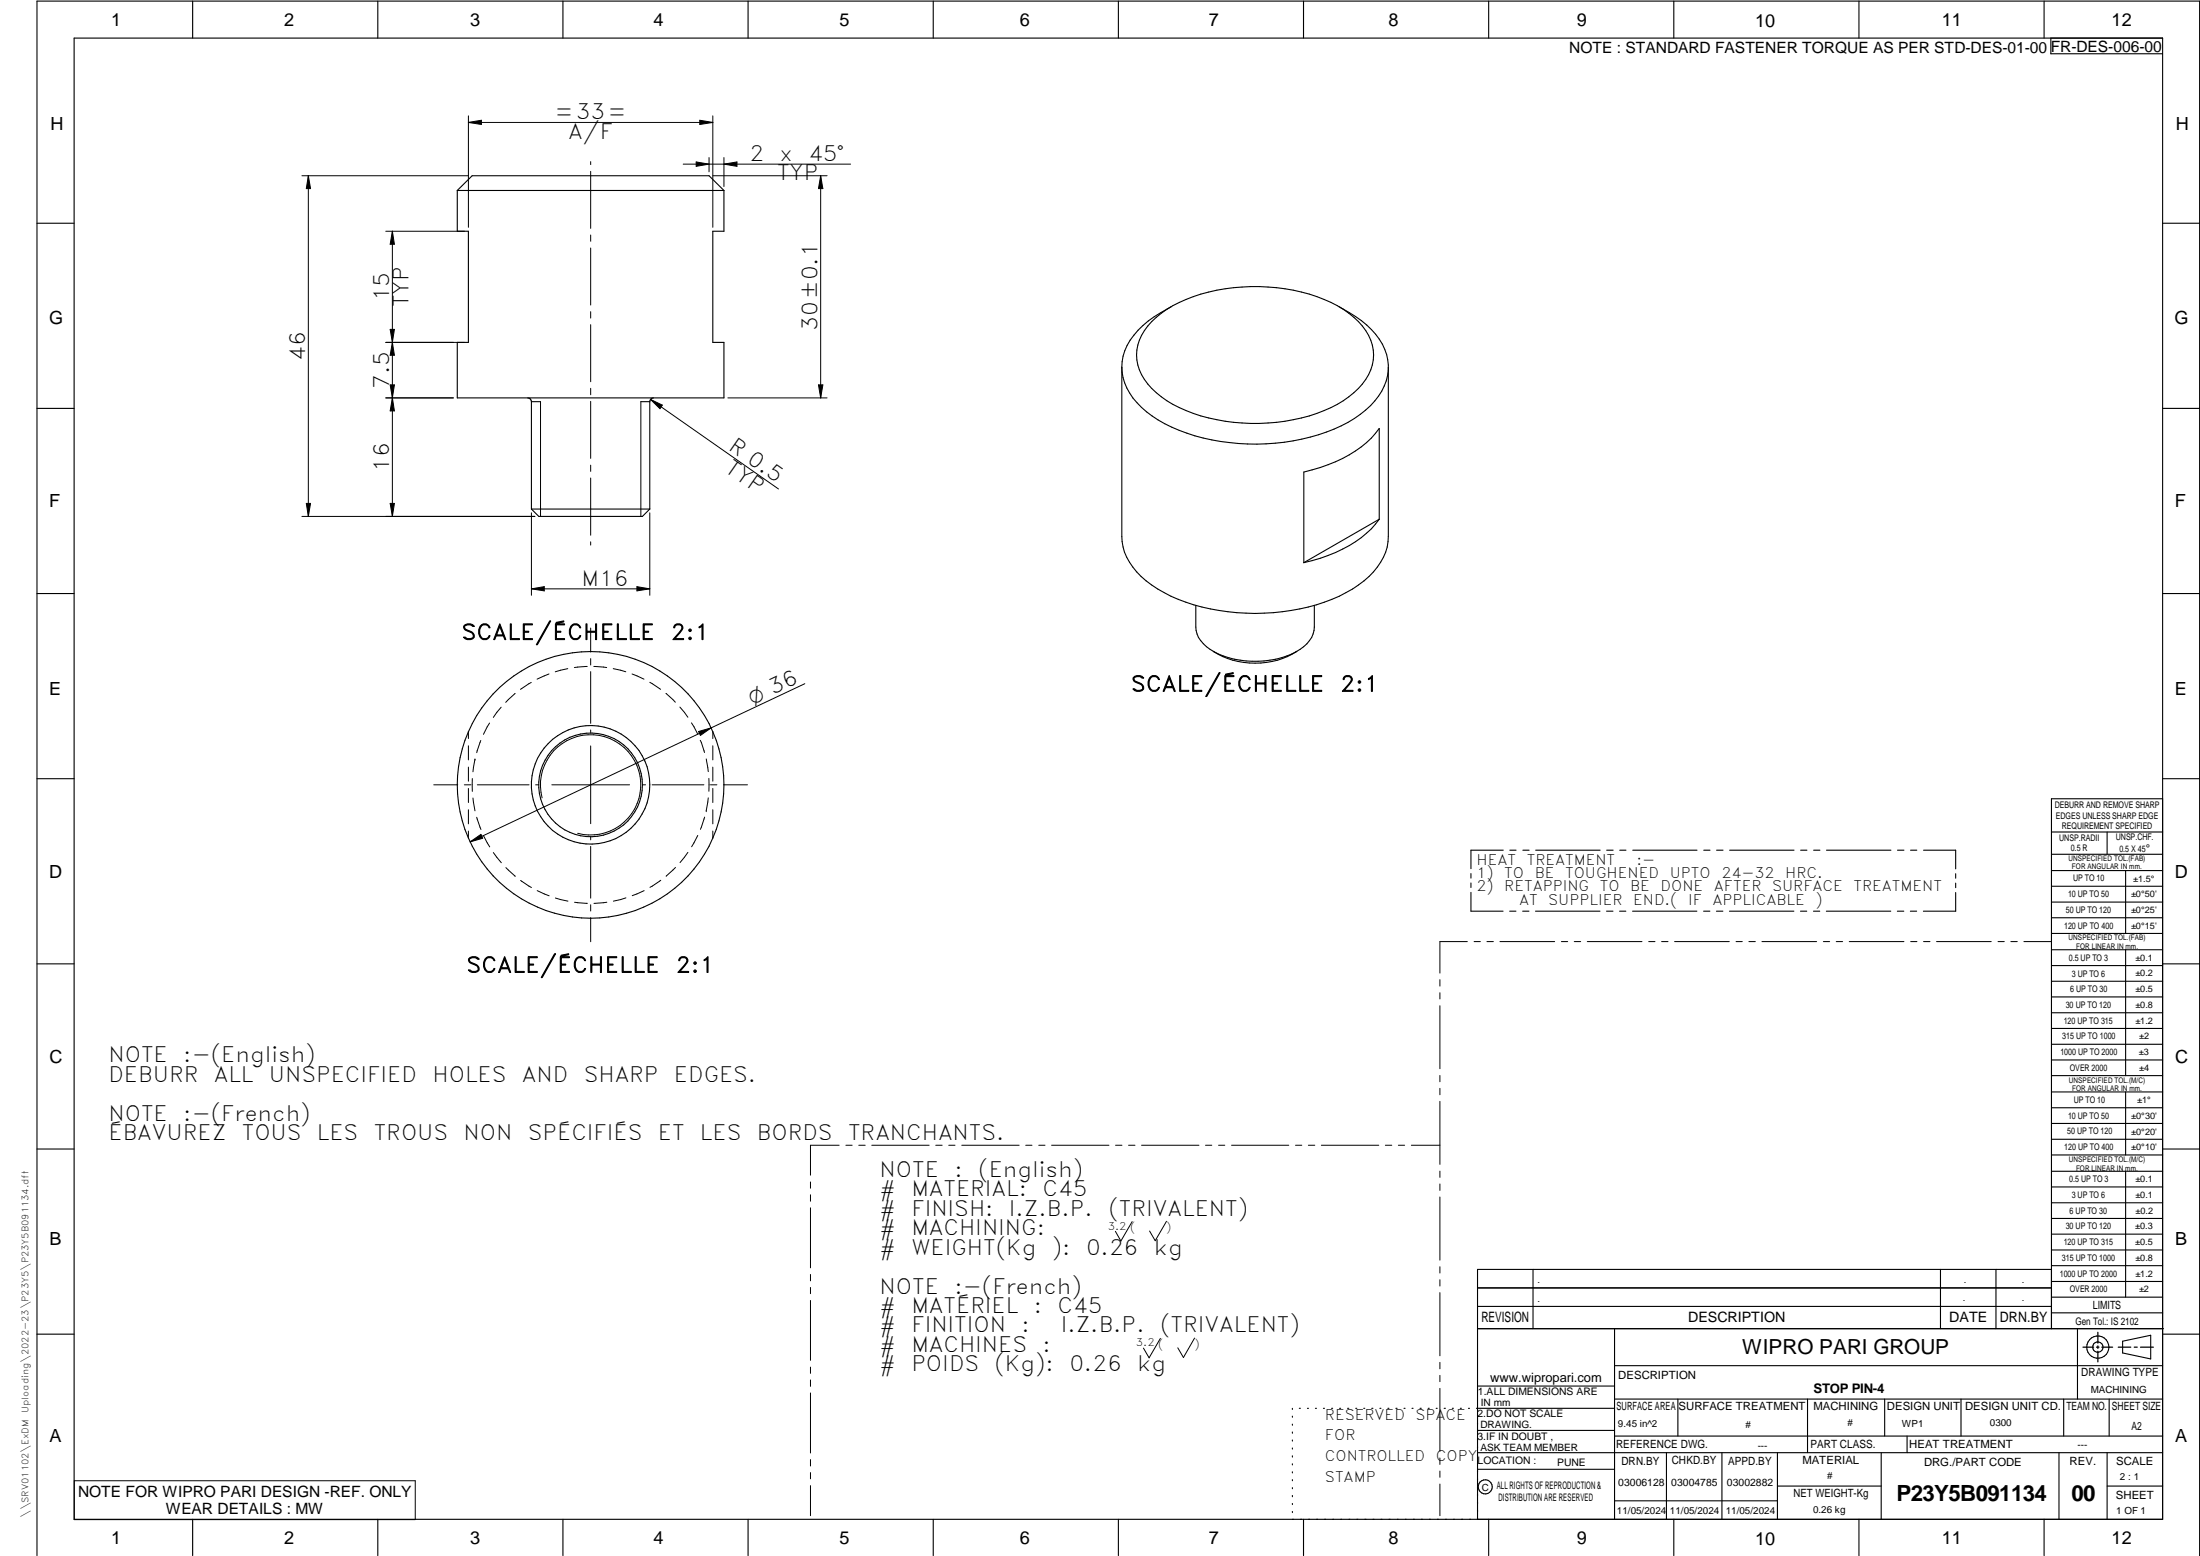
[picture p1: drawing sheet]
<svg xmlns="http://www.w3.org/2000/svg" width="594mm" height="420mm" viewBox="0 0 594 420" stroke-linecap="round" stroke-linejoin="round" font-family="sans-serif">
<g fill="none" stroke="#000" stroke-width=".3">
<path d="M20 10.3h564v400h-564zM52 .3v10M102 .3v10M152 .3v10M202 .3v10M252 .3v10M302 .3v10M352 .3v10M402 .3v10M452 .3v10M502 .3v10M552 .3v10"/>
<path d="M553.8 10.3v4.2h30.2M123.5 51.4v11h3v30.1h-3v14.9h72v-14.9h-3v-30.1h3v-11M123.5 51.4h72M195.5 51.4l-4-3.9h-64l-4 3.9M10 60.3h10M584 60.3h10M302.9 99.1a16.8 16.8 0 0 0 8.2 13.3 48.5 48.5 0 0 0 25.8 7.5 52.8 52.8 0 0 0 28.9-6.9 19 19 0 0 0 8.9-11.6l.2-1.4M311 86.8a34.9 34.9 0 0 1 19.8-8.8 49.8 49.8 0 0 1 30.3 4.5 18.7 18.7 0 0 1 9.5 10.7 12.7 12.7 0 0 1-5 12.8 38.1 38.1 0 0 1-20.9 8 48.3 48.3 0 0 1-29.6-5.8 16.6 16.6 0 0 1-8.1-11 12.5 12.5 0 0 1 4-10.4zM316.3 82.8a27.9 27.9 0 0 0-11.1 9.1 13.3 13.3 0 0 0-2.3 7.2M361.6 82.8a28.7 28.7 0 0 1 10.8 8.8 14 14 0 0 1 2.5 7v46.3a15.5 15.5 0 0 1-6.6 11.9 45.3 45.3 0 0 1-24.5 8.6 55.5 55.5 0 0 1-29.4-5.4 21.7 21.7 0 0 1-10.7-10.9l-.7-2.8-.1-1.4v-45.8M10 110.3h10M142.5 107.4a1.01 1.01 0 0 1 1 1.1"/>
<path d="M143.5 108.5v29M143.5 108.5h2.5M173.1 108.5h2.4M175.5 108.5v29M176.5 107.4a1.01 1.01 0 0 0-1 1.1M584 110.3h10M143.5 137.5l2 1.9h28l2-1.9M143.5 137.5h32M372.4 140.2l-20.3 11.7M372.4 140.2a30.5 30.5 0 0 1-15.9 10.5l-4.4 1.2M372.4 140.2v-24.5a30.5 30.5 0 0 1-15.9 10.5l-4.4 1.3v24.4M10 160.3h10"/>
<path d="M350.2 175.9a21.7 21.7 0 0 1-22.6 0M354.9 163.4v5.9a8.2 8.2 0 0 1-5 6.7 24.7 24.7 0 0 1-23.1-.7 7.8 7.8 0 0 1-3.9-6v-5.9M584 160.3h10M10 210.3h10M584 215.7h-30v143.1M584 210.3h10M397.2 235.9v1.2M397.2 238.4v1.2M405.9 229.6h-8.7v5M407.7 229.6h1.7M411.2 229.6h1.7M414.7 229.6h17.4"/>
<path d="M433.9 229.6h1.7M437.4 229.6h1.7M440.9 229.6h17.4M460.1 229.6h1.7M463.5 229.6h1.8M467.1 229.6h17.4M486.2 229.6h1.7M489.7 229.6h1.7M493.2 229.6h17.4M512.4 229.6h1.7M515.9 229.6h1.7M519.4 229.6h8.7v5"/>
<path d="M528.1 235.9v1.3M528.1 238.5v1.2M554 224.7h30M554 230.7h30M554 235.1h30M554 239.3h30M569 224.7v6M574 235.1v17M397.2 241v5h8.7M407.7 246h1.7M411.2 246h1.7M414.6 246h17.4"/>
<path d="M433.8 246h1.8M437.3 246h1.7M440.9 246h17.3M460 246h1.7M463.5 246h1.7M467 246h17.4M486.2 246h1.7M489.7 246h1.7M493.2 246h17.4M512.4 246h1.7M515.9 246h1.7M528.1 241v5h-8.7"/>
<path d="M554 243.6h30M554 247.8h30M554 252.1h30M554 256.5h30M574 256.5v33.9M10 260.3h10M554 260.7h30M554 265h30M554 269.2h30M554 273.5h30M554 277.7h30M584 260.3h10"/>
<path d="M554 282h30M554 286.2h30M554 290.4h30M554 294.9h30M554 299.1h30M574 294.9v17M10 310.3h10M554 303.4h30M554 307.6h30M554 311.9h30M554 316.3h30M574 316.3v34"/>
<path d="M584 310.3h10M554 320.5h30M554 324.8h30M554 329h30M554 333.2h30M554 337.5h30M399 358.8h185.2M399 352.8h155M399 347.8h155M414 342.8v16M436 358.8v51.5M524 342.8v16"/>
<path d="M539 342.8v16M554 341.8h30M554 346h30M554 350.3h30M554 354.5h30M554 342.8h-155v67.5M561 358.8v19M10 360.3h10M399 374.3h37M436 377.8h148M453.1 377.8v10M488.1 377.8v14.5"/>
<path d="M508.9 377.8v10M529.5 377.8v10M557.3 377.8v10M569.5 377.8v10M573.2 362.2l7.6-1.6v6.3l-7.6-1.6zM584 368.8h-148M584 360.3h10M349 380.3v.3M349 382.4v.3M349 384.6v.3M349 386.7v.3M349 388.8v.3"/>
<path d="M349 391v.3M349 393.1v.3M349 395.3v.3M349 397.4v.3M349 399.5v.3M350.9 380.3h.2M353.1 380.3h.2M355.2 380.3h.3M357.4 380.3h.3M359.6 380.3h.3M361.7 380.3h.3M363.9 380.3h.3"/>
<path d="M366.1 380.3h.3M368.3 380.3h.2M370.4 380.3h.3M372.6 380.3h.3M374.8 380.3h.3M376.9 380.3h.4M379.1 380.3h.3M381.3 380.3h.3M383.4 380.3h.4M385.6 380.3h.3M387.8 380.3h.3M390 380.3h.3"/>
<path d="M392.2 380.3h.3M394.3 380.3h.3M396.5 380.3h.3M398.7 380.3h37.3M399 396.7h37M399 392.3h185M399 386.2h37M436 387.8h148M450 392.3v18M465 392.3v18M480 392.3v18M508 392.3v18"/>
<path d="M515 387.8v4.5M556 392.3v18M569 392.3v18M52 410.3v9.7M102 410.3v9.7M152 410.3v9.7M202 410.3v9.7M252 410.3v9.7M302 410.3v9.7M349 401.7v.3M349 403.8v.4M349 406v.3"/>
<path d="M349 408.1v.3M352 410.3v9.7M402 410.3v9.7M436 405.3h44M452 410.3v9.7M480 401.3h28M502 410.3v9.7M552 410.3v9.7M569 401.3h15M10 420v-419.7h584v419.7"/>
<circle cx="159.5" cy="211.9" r="14"/>
<circle cx="159.5" cy="212" r="16"/>
<circle cx="159.5" cy="211.9" r="36"/>
<circle cx="566.5" cy="363.7" r="1.39"/>
<circle cx="566.5" cy="363.8" r="3"/>
<circle cx="401.1" cy="401.5" r="1.9"/>
</g>
<g fill="none" stroke="#000" stroke-width=".27">
<path d="M126.5 33.1h66M126.5 31.3v30.1M126.5 33.1l3.5-.6v1.1zM189 32.5l3.5 .6-3.5 .5zM192.5 31.3v30.1M81.5 47.5h44.9M83.3 47.5v91.9M83.3 47.5l.6 3.4h-1.2zM159.5 43.6v.9M159.5 46.3v15.4M184.5 44.3h45.2M188 43.7l3.5 .6-3.5 .6z"/>
<path d="M191.5 42.5v3.9M192.5 47.5h30.8M195.5 42.5v7.9M195.5 44.3l3.5-.6v1.2zM221.6 47.5l.6 3.4h-1.2zM221.6 47.5v59.9M104.2 62.4h21.2M106 62.4v77M106 62.4l.5 3.6h-1.1zM159.5 63.5v1.7M159.5 67v15.4M104.2 92.5h21.2"/>
<path d="M105.4 88.9h1.1l-.5 3.6zM106 92.5l.5 3.4h-1.1zM159.5 84.2v1.7M159.5 87.7v15.4M104.2 107.4h18.2M105.4 103.9h1.1l-.5 3.5zM106 107.4l.5 3.6h-1.1zM146 108.5v30.9M159.5 104.9v1.7M159.5 108.4v15.4M173.1 108.5v30.9M175.7 107.9l34.5 24.1"/>
<path d="M175.7 107.9l3.2 1.5-.7 1zM196.5 107.4h26.8M221 103.9h1.2l-.6 3.5zM81.5 139.4h62.9M82.7 135.9h1.2l-.6 3.5zM105.4 135.9h1.1l-.5 3.5zM143.5 138.5v22.2M159.5 125.6v1.7M159.5 129.1v15.4M175.5 138.5v22.2M143.5 159l3.5-.6v1.2zM143.5 159h32"/>
<path d="M159.5 146.3v.9M172 158.4l3.5 .6-3.5 .6zM158.6 180l-3.5 .3M159.5 169.6v6.5M159.5 177.8v1.8M160.4 180l3.4 .3M126.5 197.5v1.9M129.8 199.9l-1.1 3.3M132.2 195.2l-1.7 3.1M135.3 191l-2.1 2.7M139.1 187.3l-2.5 2.4M143.5 184.3l-3 1.8"/>
<path d="M148.2 182l-3.2 1.4M153.3 180.6l-3.4 .8M159.5 181.4v13.9M159.5 197.1v.9M165.6 180.6l3.4 .8M170.7 182l3.2 1.4M175.5 184.2l2.9 1.9M179.8 187.2l2.6 2.4M183.6 190.9l2.2 2.8M186.7 195.2l1.7 3M188.6 197.5l3.4-.9-2.9 2zM189.1 199.9l1.1 3.3"/>
<path d="M192.5 197.5v1.9M217.3 184.6l-90.3 42.7M117.1 211.9h6.5M125.4 211.9h1.7M126.5 201.4v3.8M126.5 207.1v3.8M126.5 212.9v3.8M126.5 218.7v3.8M127.5 210.2v3.5M127.7 215.5l.6 3.4M128.3 205l-.6 3.4M128.3 205h.1"/>
<path d="M128.9 211.9h14M144.6 211.9h.9M146.4 215.4a13.5 13.5 0 0 1 11.9-17 13.5 13.5 0 0 1 14.7 14.7 13.5 13.5 0 0 1-17 11.9M149 211.9h21M159.5 201.4v21M173.5 211.9h.8M176.1 211.9h14M190.7 218.9h.1M190.7 204.9l.6 3.5M191.3 215.4l-.6 3.5M191.4 210.2v3.5M191.8 211.9h1.8"/>
<path d="M192.5 201.4v3.8M192.5 207.1v3.8M192.5 212.9v3.8M192.5 218.7v3.8M195.4 211.9h6.4M126.5 224.4v1.9M127 227.3l2.9-2 .4 1.1zM128.7 220.7l1.2 3.3M130.5 225.6l1.7 3.1M133.2 230.2l2.2 2.8M136.6 234.3l2.5 2.3M140.6 237.7l2.9 1.9"/>
<path d="M159.5 225.9v.9M159.5 228.6v13.9M178.4 237.7l-2.9 1.9M182.4 234.2l-2.5 2.4M185.8 230.2l-2.2 2.7M188.4 225.6l-1.6 3M190.3 220.6l-1.2 3.3M192.5 224.4v1.9M145.1 240.5l3.2 1.4M150 242.5l3.4 .8M155.1 243.6l3.5 .3M159.5 244.3v1.7"/>
<path d="M159.5 247.8v6.5M163.9 243.6l-3.5 .3M169 242.4l-3.4 .9M173.9 240.5l-3.2 1.4M396.2 254.3h-7.4v8.5M398.1 254.3h1.6M401.5 254.3h1.8M405 254.3h14.8M421.6 254.3h1.7M425.1 254.3h1.7M428.6 254.3h14.8M445.2 254.3h1.7"/>
<path d="M448.7 254.3h1.7M452.2 254.3h14.8M468.8 254.3h1.7M472.3 254.3h1.7M475.8 254.3h14.8M492.4 254.3h1.7M495.8 254.3h1.8M499.4 254.3h14.7M516 254.3h1.6M519.4 254.3h1.8M522.9 254.3h14.8M539.5 254.3h1.7"/>
<path d="M543 254.3h1.7M546.5 254.3h7.4M388.8 264.5v1.8M388.8 268.1v1.6M388.8 271.6v17M388.8 290.4v1.7M388.8 293.9v1.7M388.8 297.4v17M218.9 319.2v1.6M226.6 309.2h-7.7v8.1M228.4 309.2h1.7M231.9 309.2h1.7"/>
<path d="M235.4 309.2h15.5M252.7 309.2h1.7M256.2 309.2h1.7M259.7 309.2h15.5M277 309.2h1.7M280.5 309.2h1.7M284 309.2h15.5M301.2 309.2h1.8M304.8 309.2h1.7M308.3 309.2h15.5M325.5 309.2h1.7M329.1 309.2h1.6"/>
<path d="M332.6 309.2h15.4M349.8 309.2h1.7M353.3 309.2h1.7M356.8 309.2h15.5M374.1 309.2h1.7M377.6 309.2h1.7M381.1 309.2h7.7M388.8 316.2v1.7M388.8 319.7v1.7M218.9 322.6v1.8M218.9 326.1v16.2M305.7 329.9l-3 5.2-1.5-2.6"/>
<path d="M315 329.8l-3.1 5.2-1.5-2.6M388.8 323.2v17.1M218.9 344.1v1.8M218.9 347.6v1.7M218.9 351.2v16.1M388.8 342.1v1.6M388.8 345.6v1.7M388.8 349v17.1M218.9 369.1v1.7M218.9 372.6v1.8M218.9 376.1v16.2M313.3 361.4l-3 5.2-1.5-2.6"/>
<path d="M322.6 361.3l-3 5.3-1.6-2.7M388.8 367.9v1.7M388.8 371.4v1.7M388.8 374.9v17M20.1 399.8h92v10.5h-92zM218.9 394.1v1.8M218.9 397.6v1.7M388.8 393.7v1.7M388.8 397.2v1.7M218.9 401.2v8.1M388.8 400.7v8.6"/>
</g>
<path d="M566.5 359.7v3M562.5 363.8h2.9M566.1 363.8h.7M566.5 363.4v.7M566.5 364.9v2.8M567.6 363.8h2.9M572 363.8h3.4M576.3 363.8h.8M578 363.8h3.5" fill="none" stroke="#000" stroke-width=".34"/>
<g fill="#000">
<path d="M126.5 33.1l3.5-.6v1.1zM189 32.5l3.5 .6-3.5 .5zM83.3 47.5l.6 3.4h-1.2zM188 43.7l3.5 .6-3.5 .6zM195.5 44.3l3.5-.6v1.2zM221.6 47.5l.6 3.4h-1.2zM106 62.4l.5 3.6h-1.1zM106 92.5l.5 3.4h-1.1zM105.4 88.9h1.1l-.5 3.6zM105.4 103.9h1.1l-.5 3.5zM106 107.4l.5 3.6h-1.1zM175.7 107.9l3.2 1.5-.7 1z"/>
<path d="M221 103.9h1.2l-.6 3.5zM82.7 135.9h1.2l-.6 3.5zM105.4 135.9h1.1l-.5 3.5zM143.5 159l3.5-.6v1.2zM172 158.4l3.5 .6-3.5 .6zM188.6 197.5l3.4-.9-2.9 2zM127 227.3l2.9-2 .4 1.1z"/>
</g>
<g font-size="6">
<text x="512.1" y="405.2">P23Y5B091134</text>
<text x="559.4" y="405.2">00</text>
</g>
<g font-size="5.7">
<text x="149.9" y="32.2">=33=</text>
<text x="153.4" y="37.4">A/F</text>
<text x="202.4" y="43.4">2</text>
<text x="210.5" y="43.4">x</text>
<text x="218.3" y="43.4">45°</text>
<text x="209.8" y="48.7">TYP</text>
<text x="105.1" y="81.4" transform="rotate(-90 105.1 81.4)">15</text>
<text x="110.3" y="83" transform="rotate(-90 110.3 83)">TYP</text>
<text x="220.7" y="89.3" transform="rotate(-90 220.7 89.3)">30±0.1</text>
<text x="82.4" y="97.4" transform="rotate(-90 82.4 97.4)">46</text>
<text x="105.1" y="105" transform="rotate(-90 105.1 105)">7.5</text>
<text x="196.4" y="121.3" transform="rotate(35 196.4 121.3)">R 0.5</text>
<text x="105.1" y="127.4" transform="rotate(-90 105.1 127.4)">16</text>
<text x="195.5" y="127.1" transform="rotate(35 195.5 127.1)">TYP</text>
<text x="157" y="158.1">M16</text>
<text x="124.6" y="172.7">SCALE/ÉCHELLE</text>
<text x="181.2" y="172.7">2:1</text>
<text x="305.4" y="186.7">SCALE/ÉCHELLE</text>
<text x="361.9" y="186.7">2:1</text>
<text x="125.9" y="262.6">SCALE/ÉCHELLE</text>
<text x="182.5" y="262.6">2:1</text>
<text x="29.3" y="286.9">NOTE</text>
<text x="49.5" y="286.9">:-(English)</text>
<text x="29.3" y="292.1">DEBURR</text>
<text x="57.7" y="292.1">ALL</text>
<text x="72.6" y="292.1">UNSPECIFIED</text>
<text x="116.8" y="292.1">HOLES</text>
<text x="140.9" y="292.1">AND</text>
<text x="157.6" y="292.1">SHARP</text>
<text x="182" y="292.1">EDGES.</text>
<text x="29.3" y="302.6">NOTE</text>
<text x="49.5" y="302.6">:-(French)</text>
<text x="29.3" y="307.8">ÉBAVUREZ</text>
<text x="65.3" y="307.8">TOUS</text>
<text x="85.6" y="307.8">LES</text>
<text x="100.9" y="307.8">TROUS</text>
<text x="125.2" y="307.8">NON</text>
<text x="142.6" y="307.8">SPÉCIFIÉS</text>
<text x="177.6" y="307.8">ET</text>
<text x="189" y="307.8">LES</text>
<text x="204.4" y="307.8">BORDS</text>
<text x="229" y="307.8">TRANCHANTS.</text>
<text x="237.5" y="317.8">NOTE</text>
<text x="257.7" y="317.8">:</text>
<text x="264.1" y="317.8">(English)</text>
<text x="237.5" y="323">#</text>
<text x="246.1" y="323">MATERIAL:</text>
<text x="281.5" y="323">C45</text>
<text x="237.5" y="328.3">#</text>
<text x="246.1" y="328.3">FINISH:</text>
<text x="272.4" y="328.3">I.Z.B.P.</text>
<text x="299.3" y="328.3">(TRIVALENT)</text>
<text x="237.5" y="333.5">#</text>
<text x="246.1" y="333.5">MACHINING:</text>
<text x="237.5" y="338.8">#</text>
<text x="246.1" y="338.8">WEIGHT(Kg</text>
<text x="284" y="338.8">):</text>
<text x="293.3" y="338.8">0.26</text>
<text x="311.6" y="338.8">kg</text>
<text x="237.5" y="349.3">NOTE</text>
<text x="257.7" y="349.3">:-(French)</text>
<text x="237.5" y="354.5">#</text>
<text x="237.5" y="359.8">#</text>
<text x="246.1" y="354.5">MATÉRIEL</text>
<text x="246.1" y="359.8">FINITION</text>
<text x="275.8" y="359.8">:</text>
<text x="279.2" y="354.5">:</text>
<text x="285.6" y="354.5">C45</text>
<text x="286.4" y="359.8">I.Z.B.P.</text>
<text x="313.3" y="359.8">(TRIVALENT)</text>
<text x="237.5" y="365">#</text>
<text x="246.1" y="365">MACHINES</text>
<text x="281.5" y="365">:</text>
<text x="237.5" y="370.3">#</text>
<text x="246.1" y="370.3">POIDS</text>
<text x="268.5" y="370.3">(Kg):</text>
<text x="288.8" y="370.3">0.26</text>
<text x="307.1" y="370.3">kg</text>
</g>
<text font-size="5.6" x="470.5" y="365.5">WIPRO PARI GROUP</text>
<text font-size="5.4" x="203.2" y="190.3" transform="rotate(-25 203.2 190.3)">O 36</text>
<g font-size="4.9">
<text x="30" y="6.9">1</text>
<text x="76.7" y="6.9">2</text>
<text x="127" y="6.9">3</text>
<text x="176.5" y="6.9">4</text>
<text x="226.7" y="6.9">5</text>
<text x="275.4" y="6.9">6</text>
<text x="326.4" y="6.9">7</text>
<text x="375" y="6.9">8</text>
<text x="425.8" y="6.9">9</text>
<text x="473.9" y="7.3">10</text>
<text x="524.3" y="6.9">11</text>
<text x="570.2" y="6.9">12</text>
<text x="13.6" y="35.1">H</text>
<text x="587.6" y="35.1">H</text>
<text x="13.2" y="87.5">G</text>
<text x="587.2" y="87.5">G</text>
<text x="13.2" y="137">F</text>
<text x="587.2" y="137">F</text>
<text x="13.2" y="187.6">E</text>
<text x="587.2" y="187.6">E</text>
<text x="13.2" y="237">D</text>
<text x="587.2" y="237">D</text>
<text x="13.4" y="287.1">C</text>
<text x="587.4" y="287.1">C</text>
<text x="13.4" y="336.2">B</text>
<text x="587.4" y="336.2">B</text>
<text x="13.4" y="389.3">A</text>
<text x="587.4" y="389.3">A</text>
<text x="30" y="416.9">1</text>
<text x="76.7" y="416.9">2</text>
<text x="127" y="416.9">3</text>
<text x="176.5" y="416.9">4</text>
<text x="226.7" y="416.9">5</text>
<text x="275.4" y="416.9">6</text>
<text x="326.4" y="416.9">7</text>
<text x="375" y="416.9">8</text>
<text x="425.8" y="416.9">9</text>
<text x="473.9" y="417.3">10</text>
<text x="524.3" y="416.9">11</text>
<text x="570.2" y="416.9">12</text>
</g>
<g font-size="4.2">
<text x="423.7" y="14.3">NOTE : STANDARD FASTENER TORQUE AS PER STD-DES-01-00</text>
<text x="553.8" y="14">FR-DES-006-00</text>
<text x="21.1" y="404.3">NOTE FOR WIPRO PARI DESIGN -REF. ONLY</text>
<text x="44.8" y="408.8">WEAR DETAILS : MW</text>
</g>
<g font-size="3.9">
<text x="398.7" y="233.5">HEAT</text>
<text x="412.3" y="233.5">TREATMENT</text>
<text x="441.9" y="233.5">:-</text>
<text x="398.7" y="237.1">1)</text>
<text x="406.2" y="237.1">TO</text>
<text x="414.4" y="237.1">BE</text>
<text x="422.6" y="237.1">TOUGHENED</text>
<text x="450.9" y="237.1">UPTO</text>
<text x="464.8" y="237.1">24-32</text>
<text x="482.1" y="237.1">HRC.</text>
<text x="398.7" y="240.7">2)</text>
<text x="406.2" y="240.7">RETAPPING</text>
<text x="410.2" y="244.3">AT</text>
<text x="418.1" y="244.3">SUPPLIER</text>
<text x="432" y="240.7">TO</text>
<text x="440.2" y="240.7">BE</text>
<text x="441" y="244.3">END.(</text>
<text x="448.4" y="240.7">DONE</text>
<text x="455.9" y="244.3">IF</text>
<text x="462.4" y="244.3">APPLICABLE</text>
<text x="462.8" y="240.7">AFTER</text>
<text x="478.5" y="240.7">SURFACE</text>
<text x="490.2" y="244.3">)</text>
<text x="500.5" y="240.7">TREATMENT</text>
<text x="400" y="357.1">REVISION</text>
<text x="455.9" y="357.1">DESCRIPTION</text>
<text x="526.4" y="357.1">DATE</text>
<text x="540" y="357.1">DRN.BY</text>
<text x="357.8" y="383.3">RESERVED</text>
<text x="382.3" y="383.3">SPACE</text>
<text x="357.8" y="388.9">FOR</text>
<text x="357.8" y="394.5">CONTROLLED</text>
<text x="387.8" y="394.5">COPY</text>
<text x="357.8" y="400">STAMP</text>
</g>
<text font-size="3.6" x="489.7" y="376.1">STOP PIN-4</text>
<text font-size="3.5" x="402.4" y="373.3">www.wipropari.com</text>
<g font-size="3.1">
<text x="565.1" y="353.5">LIMITS</text>
<text x="562" y="371.7">DRAWING TYPE</text>
<text x="437" y="372.3">DESCRIPTION</text>
<text x="436.5" y="380.8">SURFACE AREA</text>
<text x="453.3" y="380.8">SURFACE TREATMENT</text>
<text x="489.7" y="380.8">MACHINING</text>
<text x="509.5" y="380.8">DESIGN UNIT</text>
<text x="530.6" y="380.8">DESIGN UNIT CD.</text>
<text x="558" y="380.6">TEAM NO.</text>
<text x="570.3" y="380.7">SHEET SIZE</text>
<text x="575.6" y="386.1">A2</text>
<text x="436.4" y="391.1">REFERENCE DWG.</text>
<text x="437.8" y="395.5">DRN.BY</text>
<text x="451.4" y="395.4">CHKD.BY</text>
<text x="466.6" y="395.5">APPD.BY</text>
<text x="486.7" y="395.4">MATERIAL</text>
<text x="488.9" y="390.9">PART CLASS.</text>
<text x="515.6" y="390.9">HEAT TREATMENT</text>
<text x="519.6" y="395.9">DRG./PART CODE</text>
<text x="558.9" y="395.5">REV.</text>
<text x="571.4" y="395.6">SCALE</text>
<text x="484.3" y="404.2">NET WEIGHT-Kg</text>
<text x="571.4" y="404.7">SHEET</text>
</g>
<text font-size="3" x="579.5" y="230.1">°</text>
<g font-size="2.8">
<text x="299.1" y="332.1">3.2 (</text>
<text x="315" y="332.5">)</text>
<text x="560.4" y="357.7">Gen Tol.: IS 2102</text>
<text x="306.7" y="363.6">3.2 (</text>
<text x="322.5" y="364">)</text>
<text x="399.1" y="376.6">1.ALL DIMENSIONS ARE</text>
<text x="399" y="382.7">2.DO NOT SCALE</text>
<text x="399" y="388.7">3.IF IN DOUBT ,</text>
<text x="399" y="395.4">LOCATION :</text>
<text x="420.5" y="396">PUNE</text>
<text x="404.2" y="402">ALL RIGHTS OF REPRODUCTION &amp;</text>
<text x="437" y="401.2">03006128</text>
<text x="451.3" y="401.2">03004785</text>
<text x="466.3" y="401.2">03002882</text>
<text x="404.7" y="405.4">DISTRIBUTION ARE RESERVED</text>
</g>
<g font-size="2.7">
<text x="564.6" y="376.2">MACHINING</text>
<text x="399.9" y="379.7">IN mm</text>
<text x="399.7" y="385.7">DRAWING.</text>
<text x="436.9" y="385.4">9.45 in^2</text>
<text x="471.4" y="385.5">#</text>
<text x="498.9" y="385">#</text>
<text x="513.6" y="385.3">WP1</text>
<text x="537.3" y="385.1">0300</text>
<text x="399.7" y="391.8">ASK TEAM MEMBER</text>
<text x="474.6" y="391.2">---</text>
<text x="561" y="391.1">---</text>
<text x="493.4" y="399.5">#</text>
<text x="572.5" y="399.7">2 : 1</text>
<text x="400.1" y="402.5">C</text>
<text x="436.6" y="408.7">11/05/2024</text>
<text x="450.9" y="408.8">11/05/2024</text>
<text x="466" y="408.9">11/05/2024</text>
<text x="489.6" y="408.5">0.26 kg</text>
<text x="571.4" y="408.7">1 OF 1</text>
</g>
<g font-size="2.5">
<text x="554.9" y="218.3">DEBURR AND REMOVE SHARP</text>
<text x="555.2" y="221">EDGES UNLESS SHARP EDGE</text>
<text x="556.1" y="227.1">UNSP.RADII</text>
<text x="556.8" y="223.8">REQUIREMENT SPECIFIED</text>
<text x="571.4" y="226.9">UNSP.CHF.</text>
<text x="559.2" y="229.9">0.5 R</text>
<text x="572.3" y="230.1">0.5 X 45</text>
<text x="559.8" y="238">UP TO 10</text>
<text x="576.1" y="238.1">±1.5°</text>
<text x="558.5" y="242.2">10 UP TO 50</text>
<text x="575.5" y="242.3">±0°50'</text>
<text x="557.4" y="250.7">120 UP TO 400</text>
<text x="557.9" y="246.5">50 UP TO 120</text>
<text x="575.5" y="250.7">±0°15'</text>
<text x="575.5" y="246.5">±0°25'</text>
<text x="558.7" y="259.4">0.5 UP TO 3</text>
<text x="559.5" y="263.7">3 UP TO 6</text>
<text x="576.6" y="263.6">±0.2</text>
<text x="576.6" y="259.4">±0.1</text>
<text x="559" y="267.9">6 UP TO 30</text>
<text x="576.6" y="267.9">±0.5</text>
<text x="557.8" y="272.2">30 UP TO 120</text>
<text x="576.6" y="272.2">±0.8</text>
<text x="556.9" y="280.7">315 UP TO 1000</text>
<text x="557.3" y="276.4">120 UP TO 315</text>
<text x="576.6" y="276.4">±1.2</text>
<text x="577.7" y="280.7">±2</text>
<text x="556.4" y="284.9">1000 UP TO 2000</text>
<text x="577.6" y="284.9">±3</text>
<text x="558.9" y="289.2">OVER 2000</text>
<text x="577.7" y="289.3">±4</text>
<text x="560" y="297.9">UP TO 10</text>
<text x="577.1" y="297.9">±1°</text>
<text x="558.5" y="302.1">10 UP TO 50</text>
<text x="575.5" y="302.1">±0°30'</text>
<text x="557.4" y="310.6">120 UP TO 400</text>
<text x="558.2" y="306.3">50 UP TO 120</text>
<text x="575.5" y="310.6">±0°10'</text>
<text x="575.5" y="306.4">±0°20'</text>
<text x="558.8" y="319.2">0.5 UP TO 3</text>
<text x="559.4" y="323.4">3 UP TO 6</text>
<text x="576.6" y="319.2">±0.1</text>
<text x="576.6" y="323.5">±0.1</text>
<text x="558.9" y="327.7">6 UP TO 30</text>
<text x="576.7" y="327.7">±0.2</text>
<text x="557.8" y="332">30 UP TO 120</text>
<text x="576.6" y="332">±0.3</text>
<text x="556.8" y="340.5">315 UP TO 1000</text>
<text x="557.3" y="336.3">120 UP TO 315</text>
<text x="576.6" y="336.3">±0.5</text>
<text x="576.6" y="340.5">±0.8</text>
<text x="415.2" y="346.4">.</text>
<text x="530.3" y="346.5">.</text>
<text x="545.9" y="346.4">.</text>
<text x="556.2" y="344.7">1000 UP TO 2000</text>
<text x="576.6" y="344.7">±1.2</text>
<text x="415.2" y="351.5">.</text>
<text x="530" y="351.3">.</text>
<text x="545.9" y="351.4">.</text>
<text x="558.9" y="349">OVER 2000</text>
<text x="577.6" y="349">±2</text>
</g>
<g font-size="2.4">
<text x="7.7" y="381.5" transform="rotate(-90 7.7 381.5)">Uploading\2022-23\P23Y5\P23Y5B091134.dft</text>
<text x="7.7" y="409.8" transform="rotate(-90 7.7 409.8)">\\SRV01102\ExDM</text>
</g>
<g font-size="2.1">
<text x="558.5" y="232.4">UNSPECIFIED TOL.(FAB)</text>
<text x="559.5" y="234.7">FOR ANGULAR IN mm.</text>
<text x="558.6" y="253.9">UNSPECIFIED TOL.(FAB)</text>
<text x="560.7" y="256.3">FOR LINEAR IN mm.</text>
<text x="558.7" y="292.3">UNSPECIFIED TOL.(M/C)</text>
<text x="559.6" y="294.7">FOR ANGULAR IN mm.</text>
<text x="558.7" y="313.7">UNSPECIFIED TOL.(M/C)</text>
<text x="560.6" y="316.1">FOR LINEAR IN mm.</text>
</g>
</svg>
